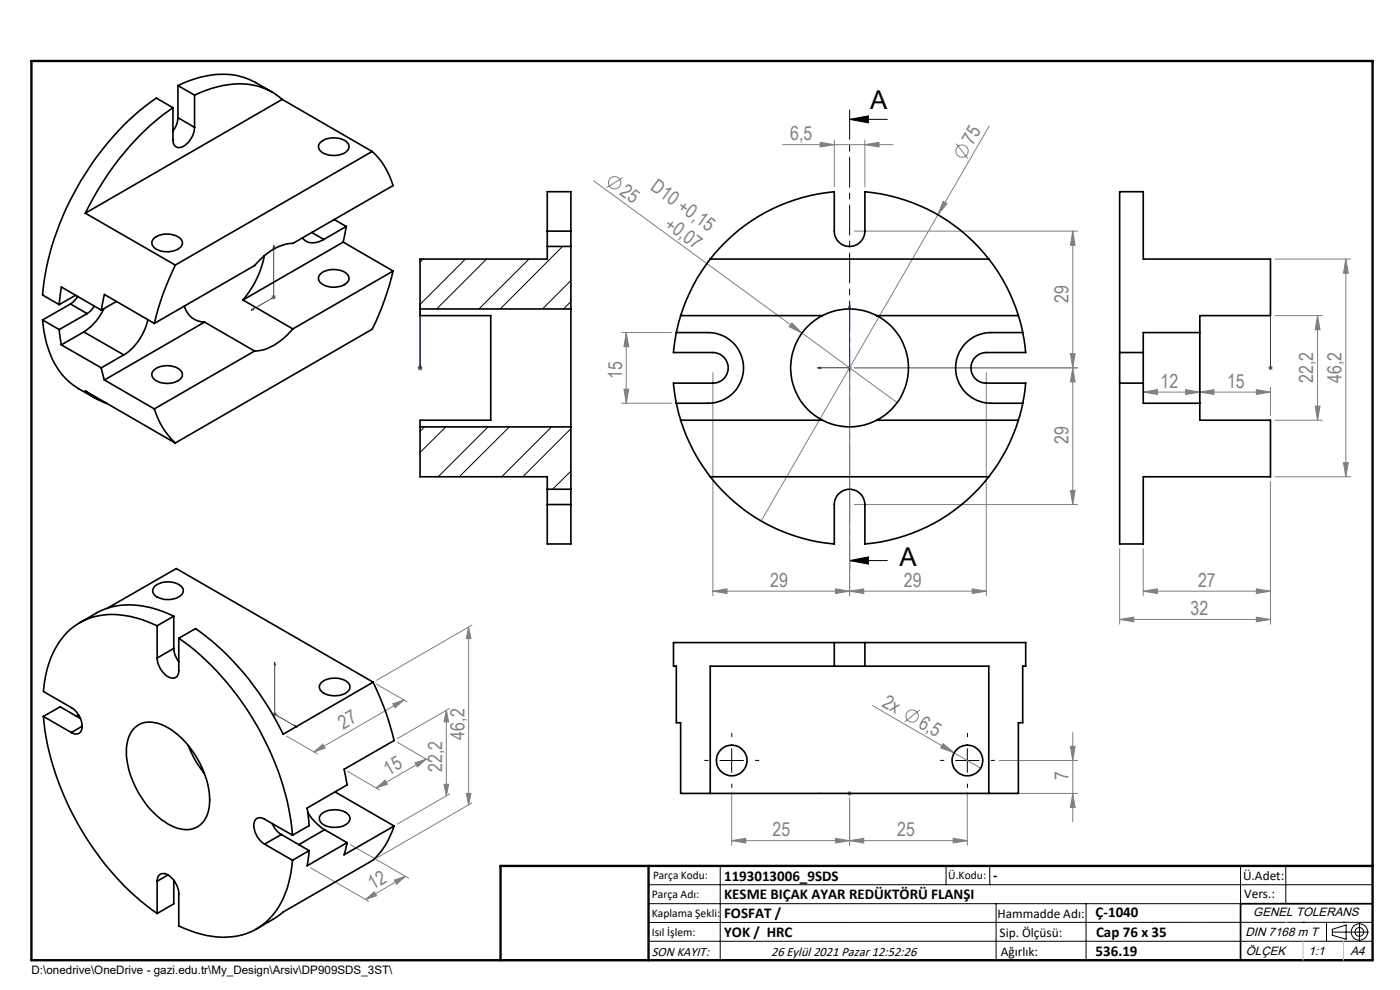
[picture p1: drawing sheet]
<svg xmlns="http://www.w3.org/2000/svg" width="297mm" height="210mm" viewBox="0 0 297 210" stroke-linecap="round" stroke-linejoin="round" font-family="sans-serif">
<g fill="none" stroke="#808080" stroke-width=".21">
<path d="M125.9 38.3l44.2 32.4M132.1 37.7l-3.4 2.1M166 30.7h23.5M174 30.2l3 .5-3 .5zM177 29.7v10M183.5 30.7l3-.5v1zM183.5 29.7v10M202.8 30.5l2.5 3.1M209.8 26.8l-10.8 18.8M181.2 49h47.4M199 45.6l-37.5 64.9M200.1 42.7l.8 .5-1.9 2.4z"/>
<path d="M227.6 49l.5 3h-1zM227.6 49v58M270.5 55h16M285.5 55v46.1M285.5 55l.5 3h-1zM57.6 63h1M57.7 62.7l.7 .7M58.1 62.5v1M58.4 62.7l-.7 .7M88.6 78h1M88.8 77.7l.7 .7M89.1 77.5v1.1"/>
<path d="M89.5 77.7l-.7 .7M131.9 70.5h10.6M132.9 70.5v15M132.9 70.5l.5 3h-1zM151.2 79v47.4M168 68.5l2.1 2.2-2.7-1.4zM170.1 70.7l20.2 14.7M179.7 78h1M179.9 77.7l.7 .7M180.2 79v47.4M180.2 77.5v1.1M180.6 77.7l-.7 .7"/>
<path d="M181.2 78h47.4M209.2 79v47.4M227.1 75h1l-.5 3zM227.6 78l.5 3h-1zM254.5 67.9v16.3M269 78h1M269.2 77.7l.7 .7M269.5 77.5v1.1M269.9 77.7l-.7 .7M270.5 66.9h10M279.5 66.9l.5 3h-1zM279.5 66.9v22.2"/>
<path d="M131.9 85.5h10.6M132.4 82.5h1l-.5 3zM242.5 83.2l3-.6v1.1zM251.5 82.6l3 .6-3 .5zM254.5 83.2l3-.6v1.1zM266.5 82.6l3 .6-3 .5zM269.5 82.2v6M269.5 83.2h-27M270.5 89.1h10M279 86.1h1l-.5 3zM285 98.1h1l-.5 3zM181.2 107h47.4"/>
<path d="M227.1 104h1l-.5 3zM237.5 116.4v16M242.5 116.4v10M269.5 102.2v30.2M270.5 101.1h16M99.4 133v37.7M99.4 133l.5 2.5h-1zM100.1 132.6l-20.2 11.7M151.2 125.4l3-.5v1zM151.2 125.4h58M177.2 124.9l3 .5-3 .5zM180.2 125.4l3-.5v1z"/>
<path d="M206.2 124.9l3 .5-3 .5zM237.5 131.4l3-.5v1zM237.5 131.4h32M242.5 125.4l3-.5v1zM242.5 125.4h27M266.5 130.9l3 .5-3 .5zM266.5 124.9l3 .5-3 .5zM57.7 151.5h1.1M57.9 151.2l.7 .7M58.3 151v1M58.6 151.2l-.7 .7M60.8 156.1l6.5 3.8"/>
<path d="M66.6 159.5l1.9-1.6 .5 .8zM79.9 145.1l6.5 3.8M83.3 149.3l2.4-.8-1.9 1.6zM84.3 157.5l6.8 3.9M85.7 148.5l-19.1 11M94.7 150.7v18.1M94.7 150.7l.5 2.4h-1zM95.4 150.3l-11.1 6.4M185.1 149.7l22.9 13.2M195.1 150.6l-3.2 2.5M200.1 157.8l2.3 1.9-2.8-1.1zM227.1 158.3h1l-.5 3z"/>
<path d="M227.6 155.3v19M73.7 163.6l6.8 4M74.3 179.2l12.4 7.1M79.8 167.1l1.9-1.6 .5 .9zM88.1 161.8l2.3-.8-1.9 1.7zM90.4 161l-10.6 6.1M94.2 166.4h1l-.5 2.4zM95.4 168.4l-11.1 6.4M98.9 168.3h1l-.5 2.4zM100.1 170.3l-20.2 11.7M155.2 178.3l3-.5v1zM155.2 178.3h50"/>
<path d="M155.2 168.1v11.2M177.2 177.8l3 .5-3 .5zM179.7 168.3h1M179.9 167.9l.7 .8M180.2 178.3l3-.5v1zM180.2 169.3v10M180.2 167.8v1M180.6 167.9l-.7 .8M181.2 168.3h47.4M202.2 177.8l3 .5-3 .5zM205.2 168.1v11.2M212 161.3h16.6"/>
<path d="M227.6 168.3l.5 3h-1zM65.9 184.1l12.3 7.1M77.5 190.8l1.9-1.6 .5 .8zM83.6 186.7l2.4-.8-1.9 1.7zM86 185.9l-8.5 4.9"/>
<circle cx="130.4" cy="38.8" r="1.3"/>
<circle cx="204.1" cy="32" r="1.3"/>
<circle cx="193.5" cy="151.9" r="1.3"/>
</g>
<g fill="none" stroke="#000" stroke-width=".21">
<path d="M180.2 25.3h8M180.2 25.3l4-.7v1.5zM180.2 118.9h8M180.2 118.9l4-.8v1.6zM155.2 158.8v5M205.2 158.8v5M152.7 161.3h5M202.7 161.3h5M137.6 187.7h153.6M137.6 191.7h153.6M137.6 199.7h153.6M152.8 183.7v20"/>
<path d="M200.7 183.7v4M210 183.7v4M211.3 191.7v12M230.4 191.7v12M263.2 183.7v20M272.8 183.7v8M276.4 195.6h.1M281.4 195.6v4.1M282.6 197.7h7.8M282.6 197.1l3-.9v3l-3-.8zM285 195.6h.1M288.4 195.8v3.8"/>
<path d="M291.2 195.6l-153.6 .1"/>
<circle cx="288.4" cy="197.7" r="1.74"/>
<circle cx="288.4" cy="197.7" r=".93"/>
</g>
<g fill="none" stroke="#00f" stroke-width=".21">
<path d="M58.1 52l.1 .5-.2 .1zM58.1 52v11l-4.8 2.8M53.3 65.8l.5-.4v.3zM89.1 77.9v.3zM89.1 64.5v.7v-.7M89.1 78h.1M89.1 64.5v13.5M173.5 78l.6-.1v.3zM180.2 64.5v13.5h-6.7M180.2 64.5l.2 .7h-.3zM269.5 77.9v.3zM269.5 64.5v.7v-.7"/>
<path d="M269.5 78h.1M269.5 64.5v13.5M58.3 140.5l.1 .6-.3-.2zM58.3 140.5v11l4.7 2.8M62.6 153.9l.4 .4-.4-.1zM173.5 168.3h.6h-.6M173.5 168.3h6.7M180.1 168.3h.3zM180.2 168.3h.1"/>
</g>
<path d="M155.2 156.3v-.8M205.2 156.3v-.8M150.2 161.3h-.7M155.2 166.3v.7M160.2 161.3h.8M200.2 161.3h-.7M205.2 166.3v.7M210.2 161.3h.8" fill="none" stroke="#000" stroke-width=".21" stroke-dasharray="15.2 1.3 1.3 1.3"/>
<path d="M180.2 23.3v97.6" fill="none" stroke="#000" stroke-width=".21" stroke-dasharray="6.3 1.3 1.3 1.3" stroke-dashoffset=".1"/>
<path d="M291.2 191.7h-28v12M106.2 203.7h185" fill="none" stroke="#000" stroke-width=".35"/>
<path d="M6.7 12.9h284.5v190.8h-284.5zM137.6 183.7v20M291.2 183.7h-185v20" fill="none" stroke="#000" stroke-width=".5"/>
<path d="M272.8 195.6h.1M276.4 199.7v4M285 199.7v4" fill="none" stroke="#c0c0c0" stroke-width=".21"/>
<path d="M180.2 25.3l4-.7v1.5zM180.2 118.9l4-.8v1.6z" fill="#000"/>
<g fill="#00f">
<path d="M173.5 78l.6 .2v-.3zM180.2 64.5l-.1 .7h.3z"/>
<path d="M62.6 153.9l.4 .4-.4-.1zM58.3 140.5l.1 .6-.3-.2z"/>
<path d="M89.1 77.9v.3zM89.1 64.5v.7zM89.1 77.9v.3zM89.1 64.5v.7zM173.5 168.3h.6zM180.1 168.3h.3zM53.3 65.8l.5-.1v-.3zM58.1 52l-.1 .6 .2-.1z"/>
<path d="M269.5 77.9v.3zM269.5 64.5v.7z"/>
</g>
<g fill="#808080">
<path d="M168 68.5l2.1 2.2-2.7-1.4z"/>
<path d="M200.1 157.8l2.3 1.9-2.8-1.1z"/>
<path d="M200.1 42.7l.8 .5-1.9 2.4z"/>
<path d="M266.5 124.9l3 .5-3 .5zM242.5 125.4l3-.5v1z"/>
<path d="M183.5 30.7l3-.5v1zM174 30.2l3 .5-3 .5zM266.5 130.9l3 .5-3 .5zM237.5 131.4l3-.5v1zM202.2 177.8l3 .5-3 .5zM180.2 178.3l3-.5v1zM177.2 177.8l3 .5-3 .5zM155.2 178.3l3-.5v1z"/>
<path d="M242.5 83.2l3-.6v1.1zM251.5 82.6l3 .6-3 .5z"/>
<path d="M206.2 124.9l3 .5-3 .5zM180.2 125.4l3-.5v1zM177.2 124.9l3 .5-3 .5zM151.2 125.4l3-.5v1z"/>
<path d="M254.5 83.2l3-.6v1.1zM266.5 82.6l3 .6-3 .5z"/>
<path d="M66.6 159.5l1.9-1.6 .5 .8zM83.3 149.3l2.4-.8-1.9 1.6z"/>
<path d="M88.1 161.8l2.3-.8-1.9 1.7zM79.8 167.1l1.9-1.6 .5 .9z"/>
<path d="M77.5 190.8l1.9-1.6 .5 .8zM83.6 186.7l2.4-.8-1.9 1.7z"/>
<path d="M227.6 78l.5 3h-1zM227.1 104h1l-.5 3z"/>
<path d="M279 86.1h1l-.5 3zM279.5 66.9l.5 3h-1zM227.6 168.3l.5 3h-1zM227.1 158.3h1l-.5 3z"/>
<path d="M132.9 70.5l.5 3h-1zM132.4 82.5h1l-.5 3zM285.5 55l.5 3h-1zM285 98.1h1l-.5 3zM99.4 133l.5 2.5h-1zM98.9 168.3h1l-.5 2.4zM94.7 150.7l.5 2.4h-1zM94.2 166.4h1l-.5 2.4z"/>
<path d="M227.6 49l.5 3h-1zM227.1 75h1l-.5 3z"/>
</g>
<g fill="none" stroke="#000" stroke-width=".35">
<path d="M37.7 18.2a19 19 0 0 1 14.3-1.7l2.2 1 3.5 2M37.7 18.2l3.6 2M37.7 18.2v6.8M36.7 22.9l-3.5-2.1a59.9 59.9 0 0 0-22.6 32.8l-1 4.6-.6 4.4 3.6 2M36.7 22.9a58.4 58.4 0 0 0-18.6 22.3M36.7 22.9v6.8a1.47 1.47 0 0 0 .9 1.6 1.47 1.47 0 0 0 1.7-.5 5.2 5.2 0 0 0 2-3.8M37.7 25l-.2 1.3-.8 1.5M37.7 25l3.6 2M41.3 20.2a20 20 0 0 1 13.4-1.9l1.9 .6a12.2 12.2 0 0 1 3.3 2.2M41.3 20.2v6.8M59.9 21.1l-41.8 24.1M59.9 21.1l19.1 11"/>
<path d="M67.9 30.3a4.5 4.5 0 0 1 5.9 .1 1.56 1.56 0 0 1-1.3 2.3 4.2 4.2 0 0 1-4.8-1.1l-.1-.8zM79 32.1a15.8 15.8 0 0 1 4.4 7.3l-21.3 12.2a11.4 11.4 0 0 0-8.1 4.7l-21.3 12.3M79 32.1l-41.8 24.1M18.1 45.2l19.1 11M32.6 50.7a4.6 4.6 0 0 1 5.9 .2 1.44 1.44 0 0 1-.9 2 4.6 4.6 0 0 1-5.1-.6l-.3-.8zM37.2 56.2a58.5 58.5 0 0 0-4.5 12.4M56.1 54.2a20.9 20.9 0 0 1-4.6 9.4M64.2 50.5a2.98 2.98 0 0 0 4 .6l.5-.3M66.1 49.3l2.6 1.5M67.8 58.3a4.5 4.5 0 0 1 5.9-.1 1.32 1.32 0 0 1-.6 2.2 4.5 4.5 0 0 1-5.3-.7l-.2-.8zM70.9 46.6l2.5 1.4M72.8 51.4l-21.3 12.2"/>
<path d="M72.8 51.4l10.6 6.1M73.4 48l-.6 3.4M73.4 48l-4.7 2.8M83.4 57.5a59.1 59.1 0 0 1-4.4 12.3l-41.8 24.2M83.4 57.5l-21.3 12.3M116.1 49v3.3M116.1 52.3v2.7h-27v10.5M116.1 49v-8.3h5v8.3M116.1 52.3h5M116.1 49h5M121.1 49v3.3M121.1 52.3v13.2"/>
<path d="M150.7 55a38.5 38.5 0 0 0-6.3 11.9M150.7 55a37.6 37.6 0 0 1 26.3-14.3v8.3a3.2 3.2 0 0 0 3.2 3.3 3.2 3.2 0 0 0 3.3-3.3v-8.3a37.4 37.4 0 0 1 26.3 14.3M150.7 55h59.1M209.8 55a36.6 36.6 0 0 1 6.2 11.9M9 67.9a19.3 19.3 0 0 0 5.7 13.1l2 1.5 3.5 2M9 67.9l3.6 2M12.6 64.6l.4-3.7 8.5 4.9M12.6 69.9l.4 3.3M13 73.2l8.5 4.8M15 64.5l3.5 2M15 64.5l-6 3.4M16 62.6l-3.4 2"/>
<path d="M16.5 62.9l-.8 1-.7 .6M17.8 70.4l8.4 4.9M17.8 70.4l-4.8 2.8M18.5 66.5l-5.9 3.4M20 64.9l-.8 1.1-.7 .5M21.5 65.8l.7-3.3 10.5 6.1M21.5 78l.7 2.6M22 65.5a11.3 11.3 0 0 1-4.2 4.9M24.7 64l-3.2 1.8M26.2 75.3l-4.7 2.7M31.4 67.8a11.8 11.8 0 0 1-5.2 7.5M32.7 78.4a4.6 4.6 0 0 1 5.7 .3 1.32 1.32 0 0 1-.7 2.1 4.6 4.6 0 0 1-5.3-.7l-.1-.2a1.2 1.2 0 0 1 .4-1.5z"/>
<path d="M39.1 64.9a4.5 4.5 0 0 0 4.3 3.4M43.4 68.3l-21.2 12.3M43.4 68.3l10.6 6.2M51.5 63.6l10.6 6.2M54 74.5l-21.3 12.2M62.1 69.8a11.4 11.4 0 0 1-8.1 4.7M89.1 65.5v1.4h15v22.2h-15v1.4M89.1 65.5h32M121.1 65.5v25M143.5 70.5h6.7a7.5 7.5 0 0 1 7.5 7.5 7.5 7.5 0 0 1-7.5 7.5h-6.7M143.5 70.5l-.6 4.3h8.3a3.2 3.2 0 0 1 3.3 3.2 3.2 3.2 0 0 1-3.3 3.3h-8.3l.6 4.2M144.4 66.9l-.9 3.6"/>
<path d="M144.4 66.9h30.1M174.5 66.9a12.4 12.4 0 0 1 11.5 0M174.5 66.9a12.5 12.5 0 0 0 0 22.2M186 66.9a12.5 12.5 0 0 1 0 22.2M186 66.9h30M216 66.9l1 3.6M217 70.5h-6.8a7.5 7.5 0 0 0-7.5 7.5 7.5 7.5 0 0 0 7.5 7.5h6.8M217 70.5l.6 4.3h-8.4a3.2 3.2 0 0 0-3.2 3.2 3.2 3.2 0 0 0 3.2 3.3h8.4l-.6 4.2M237.5 74.8v6.5M237.5 74.8h5M242.5 74.8v6.5M254.5 70.5v-3.6h15v-11.9h-27v-14.3h-5v34.1"/>
<path d="M254.5 70.5h-12v4.3M254.5 70.5v15M22.2 80.6l10.5 6.1M22.6 85.6l-1.2-.5a11.5 11.5 0 0 1-3.3-2.2l19.1 11.1M32.7 86.7a16.3 16.3 0 0 0 4.5 7.3M89.1 90.5v10.6h27v2.7M89.1 90.5h32M121.1 90.5v13.3M143.5 85.5l.9 3.6M144.4 89.1a38.5 38.5 0 0 0 6.3 12M144.4 89.1h30.1M174.5 89.1a12.4 12.4 0 0 0 11.5 0"/>
<path d="M186 89.1h30M216 89.1a36.6 36.6 0 0 1-6.2 12M217 85.5l-1 3.6M237.5 81.3v34.1h5v-14.3h27v-12h-15v-3.6M237.5 81.3h5M242.5 81.3v4.2h12M116.1 103.8v3.2M116.1 107v8.4h5v-8.4M116.1 103.8h5M116.1 107h5M121.1 103.8v3.2M150.7 101.1a37.4 37.4 0 0 0 26.3 14.3v-8.4a3.2 3.2 0 0 1 3.2-3.2 3.2 3.2 0 0 1 3.3 3.2v8.4a37.2 37.2 0 0 0 26.3-14.3"/>
<path d="M150.7 101.1h59.1M22.9 129l14.5-8.4 41.8 24.1M32.9 124.2a4.4 4.4 0 0 1 5.9 .6 1.66 1.66 0 0 1-1.3 2.1 4.3 4.3 0 0 1-4.9-1l-.2-.8zM33.3 132.7a19.9 19.9 0 0 0-13.2-1.9 13.9 13.9 0 0 0-9.7 9.8l-.9 3.5-.3 2.6 5.9 3.4a4.5 4.5 0 0 1 2.1 5l-.2 .3a1.45 1.45 0 0 1-1.9 0M33.3 132.7v6.9M36.9 130.7a18.9 18.9 0 0 0-14.4-1.6l-1.8 .8-3.8 2.2M36.9 137.5l.2 1.4 .8 1.5M36.9 130.7l-3.6 2M36.9 137.5l-3.6 2.1M36.9 130.7v6.8M37.9 135.4a59.7 59.7 0 0 1 21.6 29.7 50.9 50.9 0 0 1 2.6 12.1M37.9 135.4l3.6-2.1a58.1 58.1 0 0 1 18.6 22.4l19.1-11"/>
<path d="M37.9 135.4v6.8a1.39 1.39 0 0 1-.6 1.5 1.39 1.39 0 0 1-1.7-.2 5 5 0 0 1-2.3-3.9M177 136.3h-34.1v5h.6v12h.9v15h6.3M177 136.3h6.5M177 136.3v5M183.5 136.3h34.1v5h-.6v12h-1v15h-6.2M183.5 136.3v5M9.2 152a60.4 60.4 0 0 0 19.4 38.1l4.7 3.7M9.2 152l5.9 3.4M9.2 152l3.6-2.1 4.3 2.5M16.7 151.7l-.5 .2M17.4 154l-2.3 1.4M28.5 154.4a5.1 5.1 0 0 1 5.8-.7 18.5 18.5 0 0 1 9.5 11.7 10.3 10.3 0 0 1-.6 8.9 5 5 0 0 1-6.2 1.2 18.7 18.7 0 0 1-9.9-13.5 8.6 8.6 0 0 1 1.4-7.6z"/>
<path d="M39.9 158.1a20.9 20.9 0 0 0 3.5 6M68.1 144.9a4.6 4.6 0 0 1 5.9 .1 1.37 1.37 0 0 1-.8 2.1 4.6 4.6 0 0 1-5.3-.8l-.2-.5zM79.2 144.7a58.5 58.5 0 0 1 4.4 12.4l-10.6 6.1 .6 3.3-8.4 4.9 .4 3.7-3.5 2.1M177 141.3h-26.3v27M177 141.3h6.5M183.5 141.3h26.3v27M56.1 179.1l6 3.4M57.7 174.7l.9 1.4 1.1 .9M59.7 177l-3.6 2.1M59.7 177l5.9 3.4M62.1 177.2l-6-3.4a1.39 1.39 0 0 0-1.6-.2 1.39 1.39 0 0 0-.7 1.5 5 5 0 0 0 2.3 4M65.3 172.3a10.6 10.6 0 0 0 3.6 3.7"/>
<path d="M68.2 172.7a4.5 4.5 0 0 1 5.9 .3 1.51 1.51 0 0 1-1.1 2.1 4.6 4.6 0 0 1-5-.7l-.3-.9zM68.9 176l4.7 2.7M68.9 176l-5.5 3.2M71.1 168l12.5 7.2M73.6 178.7l-8.4 4.9 .4-3.2M83.6 175.2l-10.6 6.1 .6-2.6M83.6 175.2a16.3 16.3 0 0 1-4.4 7.2l-19.1 11.1a28.8 28.8 0 0 1-5.7 3.6M150.7 168.3h59.1M33.3 186.9v6.9M35.6 185.6l-2.3 1.3M36.9 186.8v4.9l-3.6 2.1M62.1 182.5a20 20 0 0 1-5 12.4 14 14 0 0 1-13.3 3.5l-2.3-.6-3.6-1.4v-6.8a4.7 4.7 0 0 0-3-4.3 1.39 1.39 0 0 0-1.6 1.6"/>
<path d="M65.6 180.4l-3.5 2.1"/>
<circle cx="155.2" cy="161.3" r="3.2"/>
<circle cx="205.2" cy="161.3" r="3.3"/>
</g>
<g fill="none" stroke="#000" stroke-width=".21">
<path d="M89.7 55l-.6 .6M98.7 55l-9.6 9.6M103.2 55l-10.6 10.5M112.2 55l-10.6 10.5M119.3 52.3l-13.2 13.2M121.1 59.5l-6 6M121.1 64l-1.5 1.5M90.1 90.5l-1 1M94.6 90.5l-5.5 5.5M103.5 90.5l-10.5 10.6M108.1 90.5l-10.7 10.6M117 90.5l-10.6 10.6"/>
<path d="M121.1 99.9l-3.9 3.9M121.1 90.9l-10.2 10.2"/>
</g>
<g font-size="5.5">
<text x="184.6" y="23.1">A</text>
<text x="190.8" y="120.1">A</text>
</g>
<g font-size="4.1" fill="#808080">
<text x="167.6" y="29.7">6,5</text>
<text x="206.4" y="30.9" transform="rotate(-60 206.4 30.9)">75</text>
<text x="131.3" y="41.1" transform="rotate(36 131.3 41.1)">25</text>
<text x="137.8" y="40.1" transform="rotate(36 137.8 40.1)">D10 +0,15</text>
<text x="140.8" y="48.1" transform="rotate(36 140.8 48.1)">+0,07</text>
<text x="226.7" y="64.2" transform="rotate(-90 226.7 64.2)">29</text>
<text x="132" y="80.4" transform="rotate(-90 132 80.4)">15</text>
<text x="246.2" y="82.2">12</text>
<text x="260.3" y="82.2">15</text>
<text x="278.6" y="81.3" transform="rotate(-90 278.6 81.3)">22,2</text>
<text x="284.6" y="81.3" transform="rotate(-90 284.6 81.3)">46,2</text>
<text x="226.7" y="94.3" transform="rotate(-90 226.7 94.3)">29</text>
<text x="163.4" y="124.5">29</text>
<text x="191.8" y="124.5">29</text>
<text x="254.2" y="124.5">27</text>
<text x="252.6" y="130.5">32</text>
<text x="186.9" y="149.7" transform="rotate(30 186.9 149.7)">2x</text>
<text x="72.8" y="154.8" transform="rotate(-30 72.8 154.8)">27</text>
<text x="194.6" y="154.1" transform="rotate(30 194.6 154.1)">6,5</text>
<text x="98.5" y="156.9" transform="rotate(-90 98.5 156.9)">46,2</text>
<text x="82.4" y="164.6" transform="rotate(-30 82.4 164.6)">15</text>
<text x="93.8" y="163.7" transform="rotate(-90 93.8 163.7)">22,2</text>
<text x="226.7" y="165.5" transform="rotate(-90 226.7 165.5)">7</text>
<text x="163.9" y="177.4">25</text>
<text x="190.3" y="177.4">25</text>
<text x="79.1" y="188.8" transform="rotate(-30 79.1 188.8)">12</text>
</g>
<g font-size="3.2">
<text x="153.6" y="186.8">1193013006_9SDS</text>
<text x="153.6" y="190.8">KESME BIÇAK AYAR REDÜKTÖRÜ FLANŞI</text>
<text x="210.7" y="186.6">-</text>
<text x="153.6" y="194.8">FOSFAT /</text>
<text x="232.4" y="194.5">Ç-1040</text>
<text x="153.6" y="198.8">YOK / HRC</text>
<text x="232.4" y="202.8">536.19</text>
<text x="232.5" y="198.8">Cap 76 x 35</text>
</g>
<g font-size="2.8">
<text x="263.7" y="186.7">Ü.Adet:</text>
<text x="263.9" y="190.5">Vers.:</text>
<text x="211.6" y="194.8">Hammadde Adı:</text>
<text x="138.3" y="202.8">SON KAYIT:</text>
<text x="163.6" y="202.8">26 Eylül 2021 Pazar 12:52:26</text>
<text x="212.1" y="198.7">Sip. Ölçüsü:</text>
<text x="212.3" y="202.7">Ağırlık:</text>
</g>
<g font-size="2.6">
<text x="265.9" y="194.4">GENEL TOLERANS</text>
<text x="264.2" y="198.5">DIN 7168 m T</text>
<text x="264.3" y="202.6">ÖLÇEK</text>
<text x="277.6" y="202.6">1:1</text>
<text x="286.5" y="202.6">A4</text>
</g>
<g font-size="2.5">
<text x="138.3" y="190.5">Parça Adı:</text>
<text x="138.5" y="186.5">Parça Kodu:</text>
<text x="201.2" y="186.5">Ü.Kodu:</text>
<text x="138.3" y="194.5">Kaplama Şekli:</text>
<text x="138.3" y="198.6">Isıl İşlem:</text>
<text x="6.7" y="206.7">D:\onedrive\OneDrive - gazi.edu.tr\My_Design\Arsiv\DP909SDS_3ST\</text>
</g>
</svg>
